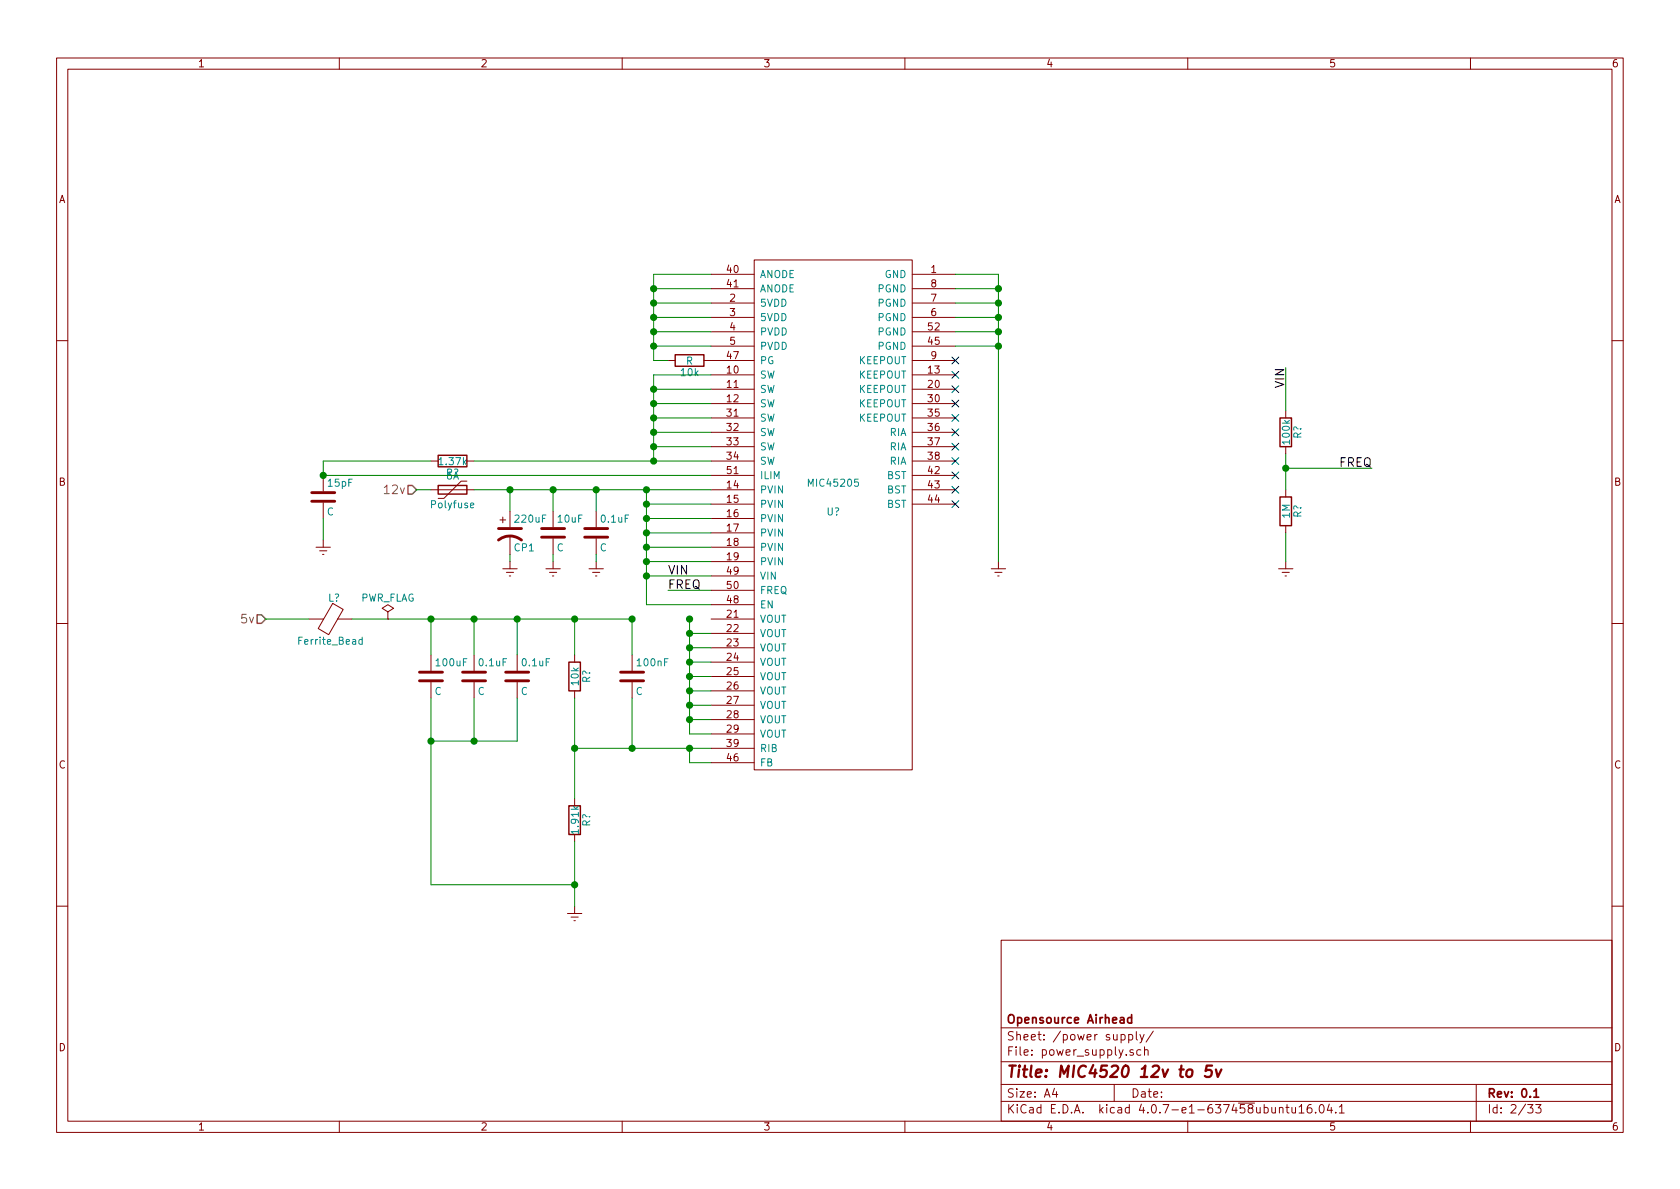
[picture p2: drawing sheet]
<svg xmlns="http://www.w3.org/2000/svg" width="297mm" height="210mm" viewBox="0 0 297 210" stroke-linecap="round" stroke-linejoin="round" font-family="sans-serif">
<g fill="none" stroke="#840000" stroke-width=".18">
<path d="M10 10.3h277v189.9h-277zM12 12.2h273v186.1h-273zM60 10.3v1.9M110 10.3v1.9M160 10.3v1.9M210 10.3v1.9M260 10.3v1.9M125.7 48.5h7.6M125.7 53.6h7.6M125.7 56.1h7.6M125.7 58.7h7.6M125.7 51h7.6"/>
<path d="M133.3 46h28v90.1h-28zM161.3 48.5h7.6M161.3 53.6h7.6M161.3 56.1h7.6M161.3 58.7h7.6M161.3 51h7.6M10 60.2h2M118.1 63.7h1.3M124.5 63.7h8.8M125.7 61.2h7.6M125.7 66.3h7.6M125.7 68.8h7.6"/>
<path d="M125.7 71.4h7.6M125.7 73.9h7.6M125.7 76.4h7.6M125.7 79h7.6M161.3 61.2h7.6M161.3 63.7h7.6M161.3 66.3h7.6M161.3 68.8h7.6M161.3 71.4h7.6M161.3 73.9h7.6M161.3 76.4h7.6M161.3 79h7.6"/>
<path d="M227.3 72.6v1.3M227.3 79v1.3M285 60.2h2M55.9 96.8h2.5M56.5 97.4h1.3M57 98h.3M57.1 84.1v2.8M57.1 88.9v2.8M57.1 95.5v1.3M76.2 86.6h7.6M76.2 81.5h1.3M82.5 85.1h-1l-3 3h-1"/>
<path d="M82.5 81.5h1.3M88.4 91.9h1M88.9 91.4v1.1M90.2 90.4v2.8M90.2 94.7v3.3M90.2 99.3v1.3M97.8 90.4v2.8M97.8 95.2v2.8M97.8 99.3v1.3M105.4 90.4v2.8M105.4 95.2v2.8M105.4 99.3v1.3"/>
<path d="M125.7 84.1h7.6M125.7 86.6h7.6M125.7 81.5h7.6M125.7 89.1h7.6M125.7 91.7h7.6M125.7 94.2h7.6M125.7 96.8h7.6M125.7 99.3h7.6M161.3 84.1h7.6M161.3 86.6h7.6M161.3 81.5h7.6M161.3 89.1h7.6"/>
<path d="M176.5 99.3v1.3M227.3 86.6v1.3M227.3 93v1.2M227.3 99.3v1.3M10 110.3h2M54.6 109.5h2.6M58.8 106.7l1.9 1.1-2.6 4.4-1.8-1.1zM59.7 109.5h2.5M68.6 109.5h.1M68.6 108.2l1-.6-1-.7-1 .7 1 .6v1.3M76.2 115.8v2.8M83.8 115.8v2.8"/>
<path d="M88.9 100.6h2.5M89.5 101.2h1.3M90 101.8h.3M91.4 115.8v2.8M96.5 100.6h2.6M97.2 101.2h1.2M97.7 101.8h.2M101.6 115.8v1.3M104.1 100.6h2.6M104.8 101.2h1.2M105.3 101.8h.2M111.8 115.8v2.8"/>
<path d="M125.7 104.4h7.6M125.7 109.5h7.6M125.7 112h7.6M125.7 114.5h7.6M125.7 117.1h7.6M125.7 119.6h7.6M125.7 106.9h7.6M125.7 101.8h7.6M175.3 100.6h2.5M175.9 101.2h1.3M176.4 101.8h.3M226.1 100.6h2.5"/>
<path d="M226.7 101.2h1.3M227.2 101.8h.3M285 110.3h2M76.2 120.6v2.8M83.8 120.6v2.8M91.4 120.6v2.8M101.6 122.2v1.2M111.8 120.6v2.8M125.7 122.2h7.6M125.7 134.9h7.6M125.7 124.7h7.6M125.7 127.2h7.6"/>
<path d="M125.7 129.8h7.6M125.7 132.3h7.6M101.6 141.2v1.3M101.6 147.6v1.2M10 160.2h2M100.3 161.5h2.6M101 162.2h1.2M101.5 162.8h.2M101.6 160.3v1.2M177 166.3h108v32h-108zM285 160.2h2M60 198.3v1.9"/>
<path d="M110 198.3v1.9M160 198.3v1.9M177 194.8h108M177 191.8h108M177 187.8h108M177 181.8h108M186.4 192.5l-.3 1h.9M186.8 193v1M197 191.8v3M198.2 183l.5-.1 .2 .3-.1 .6h-.6M199.6 183l.4-.1 .3 .3-.1 .6h-.6M199.6 182.9v1.5"/>
<path d="M200.4 185.7a.37 .37 0 0 0-.6 .1v.2l.6 .2v.1l-.2 .3-.4-.1M200.9 182.4v1.3l.2 .2M201.5 182.9l.4 1M201.7 185.7l-.4-.1-.3 .3 .1 .6 .2 .1 .4-.1M202.3 182.9l-.5 1.4-.3 .1M202.4 185.7l.2-.1 .3 .1 .1 .9M202.4 185.1v1.5M203.9 182.3l-1.3 2M210 198.3v1.9M226.2 196l.2-.2 .4 .1v.9M226.2 195.8v1M227.4 195.8h.5"/>
<path d="M227.6 195.3v1.3l.3 .2M228.4 195.8l.1 .9 .4 .1 .2-.1M229.1 195.8v1M229.7 195.8l.4-.5v1.5M229.7 196.8h.9M231.8 195.3a.59 .59 0 0 0-.7 .7l.1 .7 .2 .1 .5-.1 .1-.5-.2-.2-.4-.1-.3 .3M232.6 196.7v.1M233.4 195.5l.2-.2a.81 .81 0 0 1 .6 .6 .81 .81 0 0 1-.3 .8l-.1 .1a.79 .79 0 0 1-.4-1.3zM235 195.2l-.3 1.1h.9M235.4 195.8v1M236.2 196.7v.1M236.8 195.8l.4-.5v1.5"/>
<path d="M236.8 196.8h.9M260 198.3v1.9M261 191.8v6.5M270.1 195.3h.9l-.5 .6 .5 .1v.7l-.2 .1-.7-.1M271.5 195.3h1l-.5 .6 .4 .1v.7l-.2 .1-.7-.1"/>
</g>
<path d="M200.1 179.4v1.5M200.1 180l-.5-.1-.2 .3v.6l.2 .1 .5-.1M271.2 193l.4-.5v1.5M271.2 194h.9" fill="none" stroke="#840000" stroke-width=".3"/>
<path d="M209.9 189.3a.51 .51 0 0 1 .6-.2 .51 .51 0 0 1 .3 .4v.6a.54 .54 0 0 1-.6 .4 .54 .54 0 0 1-.5-.4zM214.3 188.4h-.9l-.2 1 .3-.2h.4l.3 .2a.82 .82 0 0 1-.2 .9l-.7 .1-.3-.1M215 189.1l.3 1.3 .7-1.3" fill="none" stroke="#840000" stroke-width=".41"/>
<g fill="none" stroke="#000084" stroke-width=".18">
<path d="M168.3 63.1l1.2 1.3M168.3 65.7l1.2 1.2M168.3 68.2l1.2 1.2M168.3 70.8l1.2 1.2M168.3 73.3l1.2 1.2M168.3 75.8l1.2 1.3M168.3 78.4l1.2 1.2M169.5 63.1l-1.2 1.3M169.5 65.7l-1.2 1.2M169.5 68.2l-1.2 1.2M169.5 70.8l-1.2 1.2M169.5 73.3l-1.2 1.2"/>
<path d="M169.5 75.8l-1.2 1.3M169.5 78.4l-1.2 1.2M168.3 80.9l1.2 1.2M168.3 83.5l1.2 1.2M168.3 86l1.2 1.2M168.3 88.5l1.2 1.3M169.5 80.9l-1.2 1.2M169.5 83.5l-1.2 1.2M169.5 86l-1.2 1.2M169.5 88.5l-1.2 1.3"/>
</g>
<path d="M119.4 62.7h5.1v2.1h-5.1zM226.3 73.9h2v5.1h-2zM77.5 80.5h5v2h-5zM77.5 85.8h5v1.6h-5zM226.3 87.9h2v5.1h-2zM100.6 117.1h2v5.1h-2zM100.6 142.5h2v5.1h-2z" fill="none" stroke="#840000" stroke-width=".25"/>
<path d="M72.1 85.8h.8l.8 .8-.8 .8h-.8zM45.5 108.7h.7l.8 .8-.8 .7h-.7z" fill="none" stroke="#848400" stroke-width=".25"/>
<g fill="none" stroke="#008400" stroke-width=".18">
<path d="M115.6 51h10.1M115.6 53.6h10.1M115.6 56.1h10.1M115.6 58.7h10.1M125.7 48.5h-10.1v15.2h2.5M168.9 48.5h7.6v50.8M168.9 51h7.6M168.9 53.6h7.6M168.9 56.1h7.6M168.9 58.7h7.6M115.6 61.2h10.1M115.6 68.8h10.1"/>
<path d="M115.6 71.4h10.1M115.6 73.9h10.1M115.6 76.4h10.1M115.6 79h10.1M125.7 66.3h-10.1v15.2M168.9 61.2h7.6M227.3 65v7.6M57.1 91.7v3.8M73.7 86.6h2.5M76.2 81.5h-19.1v2.6h68.6M83.8 86.6h41.9M83.8 81.5h41.9"/>
<path d="M90.2 86.6v3.8M90.2 98v1.3M97.8 86.6v3.8M97.8 98v1.3M105.4 86.6v3.8M105.4 98v1.3M114.3 86.6v20.3h11.4M114.3 89.1h11.4M114.3 91.7h11.4M114.3 94.2h11.4M114.3 96.8h11.4M114.3 99.3h11.4"/>
<path d="M227.3 80.3v6.3M227.3 94.2v5.1M227.3 82.8h15.3M47 109.5h7.6M62.2 109.5h49.6v6.3M76.2 109.5v6.3M83.8 109.5v6.3M91.4 109.5v6.3M101.6 109.5v6.3M114.3 101.8h11.4M118.1 104.4h7.6M121.9 109.5v20.3h3.8"/>
<path d="M121.9 112h3.8M121.9 114.5h3.8M121.9 117.1h3.8M121.9 119.6h3.8M76.2 123.4v33.1h25.4M83.8 123.4v7.7M91.4 123.4v7.7h-15.2M101.6 132.3h24.1M101.6 123.4v17.8M111.8 123.4v8.9M121.9 132.3v2.6h3.8M121.9 127.2h3.8"/>
<path d="M121.9 122.2h3.8M121.9 124.7h3.8M101.6 148.8v11.5"/>
</g>
<g fill="#008400" stroke="#008400" stroke-width=".25">
<circle cx="176.5" cy="51" r=".51"/>
<circle cx="176.5" cy="53.6" r=".51"/>
<circle cx="176.5" cy="56.1" r=".51"/>
<circle cx="176.5" cy="58.7" r=".51"/>
<circle cx="176.5" cy="61.2" r=".51"/>
<circle cx="115.6" cy="51" r=".51"/>
<circle cx="115.6" cy="53.6" r=".51"/>
<circle cx="115.6" cy="56.1" r=".51"/>
<circle cx="115.6" cy="58.7" r=".51"/>
<circle cx="115.6" cy="61.2" r=".51"/>
<circle cx="115.6" cy="68.8" r=".51"/>
<circle cx="115.6" cy="71.4" r=".51"/>
<circle cx="115.6" cy="73.9" r=".51"/>
<circle cx="115.6" cy="76.4" r=".51"/>
<circle cx="115.6" cy="79" r=".51"/>
<circle cx="115.6" cy="81.5" r=".51"/>
<circle cx="114.3" cy="89.1" r=".51"/>
<circle cx="114.3" cy="91.7" r=".51"/>
<circle cx="114.3" cy="94.2" r=".51"/>
<circle cx="114.3" cy="96.8" r=".51"/>
<circle cx="114.3" cy="99.3" r=".51"/>
<circle cx="114.3" cy="101.8" r=".51"/>
<circle cx="114.3" cy="86.6" r=".51"/>
<circle cx="90.2" cy="86.6" r=".51"/>
<circle cx="121.9" cy="112" r=".51"/>
<circle cx="121.9" cy="114.5" r=".51"/>
<circle cx="121.9" cy="117.1" r=".51"/>
<circle cx="121.9" cy="119.6" r=".51"/>
<circle cx="121.9" cy="122.2" r=".51"/>
<circle cx="121.9" cy="124.7" r=".51"/>
<circle cx="121.9" cy="127.2" r=".51"/>
<circle cx="121.9" cy="109.5" r=".51"/>
<circle cx="121.9" cy="132.3" r=".51"/>
<circle cx="111.8" cy="109.5" r=".51"/>
<circle cx="111.8" cy="132.3" r=".51"/>
<circle cx="101.6" cy="132.3" r=".51"/>
<circle cx="101.6" cy="109.5" r=".51"/>
<circle cx="101.6" cy="156.5" r=".51"/>
<circle cx="76.2" cy="109.5" r=".51"/>
<circle cx="57.2" cy="84.1" r=".51"/>
<circle cx="227.3" cy="82.8" r=".51"/>
<circle cx="97.8" cy="86.6" r=".51"/>
<circle cx="105.4" cy="86.6" r=".51"/>
<circle cx="83.8" cy="109.5" r=".51"/>
<circle cx="91.4" cy="109.5" r=".51"/>
<circle cx="76.2" cy="131.1" r=".51"/>
<circle cx="83.8" cy="131.1" r=".51"/>
</g>
<g fill="none" stroke="#840000" stroke-width=".51">
<path d="M55.1 88.6h4.1M55.1 87.1h4.1M88.1 95.5a3.3 3.3 0 0 1 4.1 0M88.1 93.5h4.1M95.8 95h4M95.8 93.5h4M103.4 95h4M103.4 93.5h4M74.2 118.9h4M81.8 118.9h4.1M89.4 118.9h4.1M109.7 118.9h4.1"/>
<path d="M74.2 120.4h4M81.8 120.4h4.1M89.4 120.4h4.1M109.7 120.4h4.1"/>
</g>
<path d="M83.2 89.4l.6-.2-.1-.2-.3-.1-.2 .2v.6h.5M64 113.2l-.3-.1-.3 .2 .2 .6h.4M64 112.7v1.2" fill="none" stroke="#008484" stroke-width=".18"/>
<text font-size="2.8" fill="#840000" x="178" y="190.5">Title: MIC4520 12v to 5v</text>
<g font-size="2.1">
<text x="227.1" y="68.5" transform="rotate(-90 227.1 68.5)">VIN</text>
<text x="236.7" y="82.5">FREQ</text>
<text x="118.1" y="101.6">VIN</text>
<text x="118.1" y="104.1">FREQ</text>
</g>
<g font-size="2.1" fill="#848400">
<text x="68.2" y="87.4">12v</text>
<text x="42.7" y="110.2">5v</text>
</g>
<g font-size="2.1" fill="#840000">
<text x="178" y="184">Sheet: /power supply/</text>
<text x="178" y="181">Opensource Airhead</text>
<text x="178" y="186.7">File: power_supply.sch</text>
<text x="178" y="196.9">KiCad E.D.A. kicad 4.0.7-e1-637458ubuntu16.04.1</text>
<text x="178" y="194.1">Size: A4</text>
<text x="200" y="194.1">Date:</text>
<text x="263" y="194.1">Rev: 0.1</text>
<text x="263" y="196.9">Id: 2/33</text>
</g>
<g font-size="1.8" fill="#840000">
<text x="35" y="11.9">1</text>
<text x="85" y="11.9">2</text>
<text x="135" y="11.9">3</text>
<text x="185" y="11.9">4</text>
<text x="235" y="11.9">5</text>
<text x="285" y="11.9">6</text>
<text x="10.4" y="35.9">A</text>
<text x="285.4" y="35.9">A</text>
<text x="128.6" y="48.3">40</text>
<text x="128.6" y="50.8">41</text>
<text x="129.1" y="53.3">2</text>
<text x="164.6" y="48.3">1</text>
<text x="164.6" y="53.3">7</text>
<text x="164.6" y="50.8">8</text>
<text x="129.1" y="55.9">3</text>
<text x="129.1" y="58.4">4</text>
<text x="164.1" y="58.4">52</text>
<text x="164.6" y="55.9">6</text>
<text x="128.6" y="63.5">47</text>
<text x="129.1" y="61">5</text>
<text x="164.1" y="61">45</text>
<text x="164.6" y="63.5">9</text>
<text x="128.6" y="66">10</text>
<text x="128.6" y="68.6">11</text>
<text x="128.6" y="71.1">12</text>
<text x="164.1" y="68.6">20</text>
<text x="164.1" y="71.1">30</text>
<text x="164.1" y="66">13</text>
<text x="128.6" y="73.7">31</text>
<text x="128.6" y="76.2">32</text>
<text x="164.1" y="73.7">35</text>
<text x="164.1" y="76.2">36</text>
<text x="128.6" y="83.8">51</text>
<text x="128.6" y="78.7">33</text>
<text x="128.6" y="81.3">34</text>
<text x="164.1" y="83.8">42</text>
<text x="164.1" y="78.7">37</text>
<text x="164.1" y="81.3">38</text>
<text x="10.4" y="85.9">B</text>
<text x="128.6" y="86.4">14</text>
<text x="128.6" y="88.9">15</text>
<text x="164.1" y="86.4">43</text>
<text x="164.1" y="88.9">44</text>
<text x="285.4" y="85.9">B</text>
<text x="128.6" y="91.4">16</text>
<text x="128.6" y="94">17</text>
<text x="128.6" y="96.5">18</text>
<text x="128.6" y="99.1">19</text>
<text x="128.6" y="101.6">49</text>
<text x="128.6" y="104.1">50</text>
<text x="128.6" y="106.7">48</text>
<text x="128.6" y="109.2">21</text>
<text x="128.6" y="111.8">22</text>
<text x="128.6" y="114.3">23</text>
<text x="128.6" y="116.8">24</text>
<text x="128.6" y="119.4">25</text>
<text x="128.6" y="121.9">26</text>
<text x="128.6" y="124.5">27</text>
<text x="128.6" y="127">28</text>
<text x="128.6" y="129.5">29</text>
<text x="10.4" y="135.9">C</text>
<text x="128.6" y="134.6">46</text>
<text x="128.6" y="132.1">39</text>
<text x="285.4" y="135.9">C</text>
<text x="10.4" y="185.9">D</text>
<text x="285.4" y="185.9">D</text>
<text x="35" y="199.9">1</text>
<text x="85" y="199.9">2</text>
<text x="135" y="199.9">3</text>
<text x="185" y="199.9">4</text>
<text x="235" y="199.9">5</text>
<text x="285" y="199.9">6</text>
</g>
<g font-size="1.8" fill="#008484">
<text x="134.4" y="49.1">ANODE</text>
<text x="134.4" y="51.7">ANODE</text>
<text x="155.2" y="51.7">PGND</text>
<text x="156.3" y="49.1">GND</text>
<text x="134.4" y="54.2">5VDD</text>
<text x="134.4" y="56.8">5VDD</text>
<text x="134.4" y="59.3">PVDD</text>
<text x="155.2" y="56.8">PGND</text>
<text x="155.2" y="54.2">PGND</text>
<text x="155.2" y="59.3">PGND</text>
<text x="121.3" y="64.5">R</text>
<text x="134.4" y="61.8">PVDD</text>
<text x="134.4" y="64.4">PG</text>
<text x="151.7" y="64.4">KEEPOUT</text>
<text x="155.2" y="61.8">PGND</text>
<text x="120.4" y="66.5">10k</text>
<text x="134.4" y="66.9">SW</text>
<text x="134.4" y="69.5">SW</text>
<text x="151.7" y="69.5">KEEPOUT</text>
<text x="151.7" y="66.9">KEEPOUT</text>
<text x="134.4" y="74.5">SW</text>
<text x="134.4" y="72">SW</text>
<text x="134.4" y="77.1">SW</text>
<text x="151.7" y="72">KEEPOUT</text>
<text x="151.7" y="74.5">KEEPOUT</text>
<text x="157.2" y="77.1">RIA</text>
<text x="230.1" y="77.6" transform="rotate(-90 230.1 77.6)">R?</text>
<text x="77.8" y="82.2">1.37k</text>
<text x="134.4" y="79.6">SW</text>
<text x="134.4" y="82.2">SW</text>
<text x="157.2" y="79.6">RIA</text>
<text x="157.2" y="82.2">RIA</text>
<text x="228" y="78.4" transform="rotate(-90 228 78.4)">100k</text>
<text x="58.1" y="86">15pF</text>
<text x="76.3" y="89.9">Polyfuse</text>
<text x="78.8" y="84.3">R?</text>
<text x="134.4" y="84.7">ILIM</text>
<text x="134.4" y="87.2">PVIN</text>
<text x="134.4" y="89.8">PVIN</text>
<text x="143.3" y="86">MIC45205</text>
<text x="156.7" y="84.7">BST</text>
<text x="156.7" y="87.2">BST</text>
<text x="156.7" y="89.8">BST</text>
<text x="57.8" y="91.1">C</text>
<text x="91.2" y="92.4">220uF</text>
<text x="98.7" y="92.4">10uF</text>
<text x="106.4" y="92.4">0.1uF</text>
<text x="134.4" y="92.3">PVIN</text>
<text x="134.4" y="94.9">PVIN</text>
<text x="146.2" y="91.1">U?</text>
<text x="228" y="91.6" transform="rotate(-90 228 91.6)">1M</text>
<text x="230.1" y="91.6" transform="rotate(-90 230.1 91.6)">R?</text>
<text x="91" y="97.5">CP1</text>
<text x="98.4" y="97.5">C</text>
<text x="106" y="97.5">C</text>
<text x="134.4" y="97.4">PVIN</text>
<text x="134.4" y="99.9">PVIN</text>
<text x="58" y="106.4">L?</text>
<text x="63.6" y="106.4">PWR_FLAG</text>
<text x="134.4" y="105">FREQ</text>
<text x="134.4" y="107.6">EN</text>
<text x="134.4" y="102.5">VIN</text>
<text x="53" y="114">Ferrite_Bead</text>
<text x="134.4" y="110.1">VOUT</text>
<text x="134.4" y="112.6">VOUT</text>
<text x="77.2" y="117.8">100uF</text>
<text x="84.8" y="117.8">0.1uF</text>
<text x="92.4" y="117.8">0.1uF</text>
<text x="112.8" y="117.8">100nF</text>
<text x="134.4" y="115.2">VOUT</text>
<text x="134.4" y="117.7">VOUT</text>
<text x="76.8" y="122.9">C</text>
<text x="84.5" y="122.9">C</text>
<text x="92.1" y="122.9">C</text>
<text x="102.3" y="121.1" transform="rotate(-90 102.3 121.1)">10k</text>
<text x="104.3" y="120.8" transform="rotate(-90 104.3 120.8)">R?</text>
<text x="112.4" y="122.9">C</text>
<text x="134.4" y="120.3">VOUT</text>
<text x="134.4" y="122.8">VOUT</text>
<text x="134.4" y="125.3">VOUT</text>
<text x="134.4" y="127.9">VOUT</text>
<text x="134.4" y="130.4">VOUT</text>
<text x="134.4" y="135.5">FB</text>
<text x="134.4" y="133">RIB</text>
<text x="102.3" y="147.2" transform="rotate(-90 102.3 147.2)">1.91k</text>
<text x="104.3" y="146.2" transform="rotate(-90 104.3 146.2)">R?</text>
</g>
</svg>
